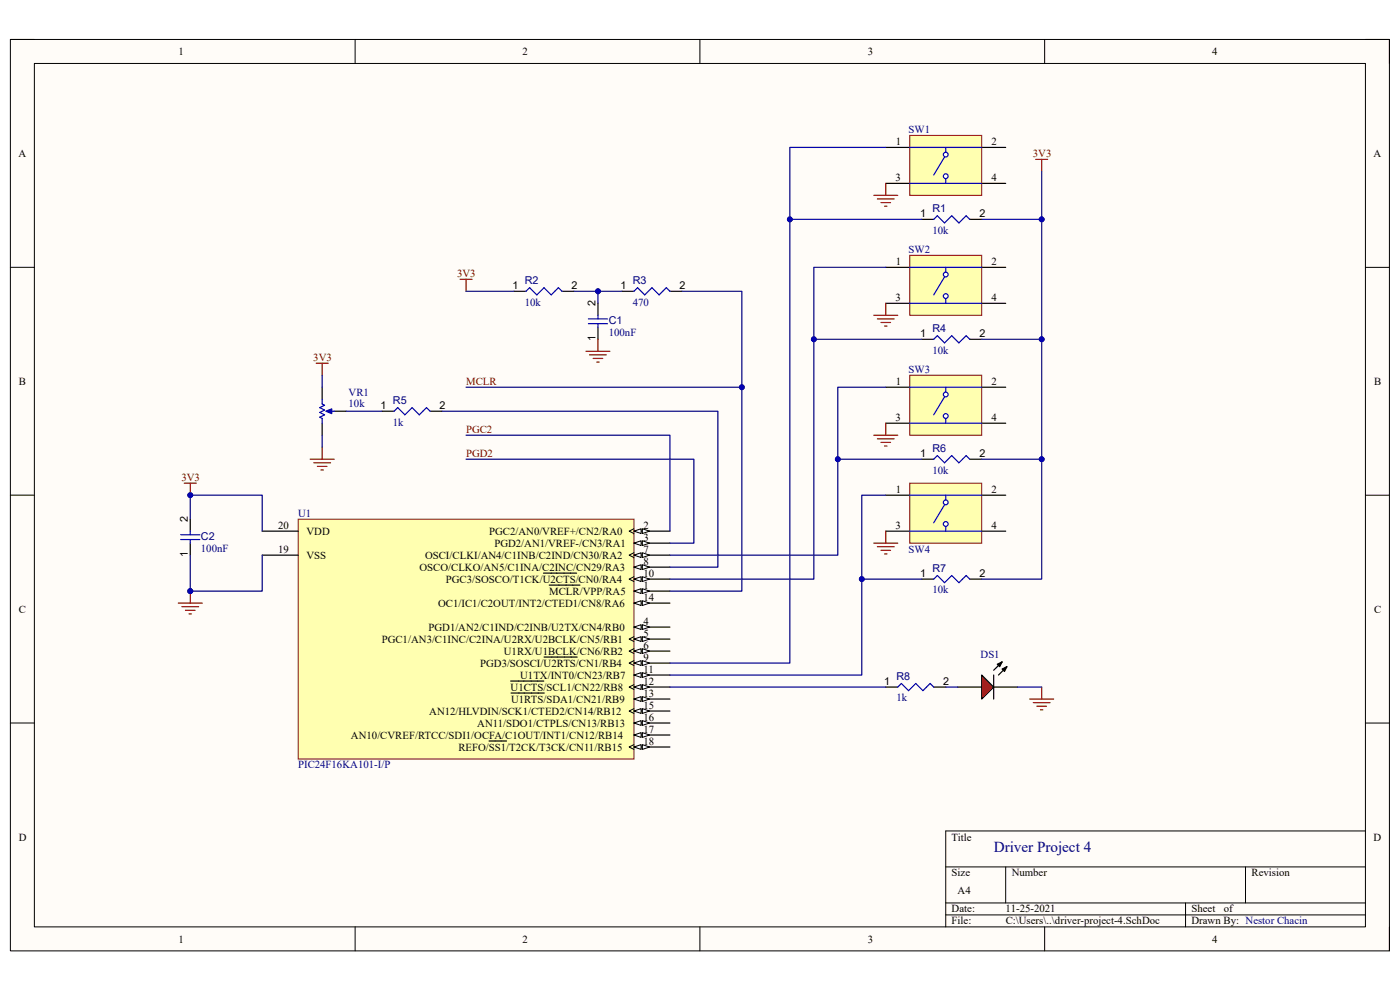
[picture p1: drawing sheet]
<svg xmlns="http://www.w3.org/2000/svg" width="297mm" height="210mm" viewBox="0 0 297 210" stroke-linecap="round" stroke-linejoin="round" font-family="sans-serif">
<path d="M2.2 8.4h292.6v193.3h-292.6z" fill-rule="evenodd" fill="#fffcf8"/>
<path d="M2.2 8.4h292.6v193.3h-292.6z" fill="none" stroke="#000" stroke-width=".21"/>
<path d="M7.3 13.5h282.4v183.1h-282.4z" fill-rule="evenodd" fill="#fffcf8"/>
<g fill="none" stroke="#000" stroke-width=".21">
<path d="M2.2 8.4h5.1M7.3 13.5h282.4v183.1h-282.4zM75.3 8.4v5.1M148.5 8.4v5.1M221.6 8.4v5.1M289.7 8.4h5.1v5.1M2.2 56.7h5.1M289.7 56.7h5.1M2.2 105h5.1M289.7 105.1h5.1M2.2 153.4h5.1M289.7 153.4h5.1"/>
<path d="M289.7 176.3h-89.1v20.3M75.3 196.6v5.1M148.5 196.6v5.1M200.6 183.9h89.1M200.6 191.5h89.1M200.6 194.1h89.1M213.4 183.9v7.6M221.6 196.6v5.1M251.5 191.5v5.1M264.2 183.9v7.6M294.8 196.6v5.1"/>
</g>
<path d="M63.3 110.1h71.2v50.9h-71.2z" fill-rule="evenodd" fill="#ffffb0"/>
<path d="M63.3 110.1h71.2v50.9h-71.2z" fill="none" stroke="#800000" stroke-width=".21"/>
<path d="M134.5 125.4h7.6" fill="none" stroke="#000" stroke-width=".25"/>
<path d="M134.5 125.4l1.5-.5v1z" fill="#f8fcff"/>
<path d="M134.5 125.4l1.5-.5v1z" fill="none" stroke="#000" stroke-width=".21"/>
<path d="M136.3 124.9l1.5 .5-1.5 .5z" fill="#f8fcff"/>
<path d="M136.3 124.9l1.5 .5-1.5 .5z" fill="none" stroke="#000" stroke-width=".21"/>
<path d="M134.5 112.7h7.6M116.5 124.1h6.5" fill="none" stroke="#000" stroke-width=".25"/>
<path d="M134.5 112.7l1.5-.5v1z" fill="#f8fcff"/>
<path d="M134.5 112.7l1.5-.5v1z" fill="none" stroke="#000" stroke-width=".21"/>
<path d="M136.3 112.2l1.5 .5-1.5 .5z" fill="#f8fcff"/>
<path d="M134.5 112.2l-1 .5 1 .5M136.3 112.2l1.5 .5-1.5 .5z" fill="none" stroke="#000" stroke-width=".21"/>
<path d="M134.5 115.2h7.6" fill="none" stroke="#000" stroke-width=".25"/>
<path d="M134.5 115.2l1.5-.5v1z" fill="#f8fcff"/>
<path d="M134.5 115.2l1.5-.5v1z" fill="none" stroke="#000" stroke-width=".21"/>
<path d="M136.3 114.7l1.5 .5-1.5 .5z" fill="#f8fcff"/>
<path d="M136.3 114.7l1.5 .5-1.5 .5z" fill="none" stroke="#000" stroke-width=".21"/>
<path d="M134.5 133h7.6" fill="none" stroke="#000" stroke-width=".25"/>
<path d="M134.5 133l1.5-.5v1z" fill="#f8fcff"/>
<path d="M134.5 133l1.5-.5v1z" fill="none" stroke="#000" stroke-width=".21"/>
<path d="M136.3 132.5l1.5 .5-1.5 .5z" fill="#f8fcff"/>
<path d="M136.3 132.5l1.5 .5-1.5 .5z" fill="none" stroke="#000" stroke-width=".21"/>
<path d="M134.5 135.6h7.6" fill="none" stroke="#000" stroke-width=".25"/>
<path d="M134.5 135.6l1.5-.5v1z" fill="#f8fcff"/>
<path d="M134.5 135.6l1.5-.5v1z" fill="none" stroke="#000" stroke-width=".21"/>
<path d="M136.3 135.1l1.5 .5-1.5 .5z" fill="#f8fcff"/>
<path d="M134.5 135.1l-1 .5 1 .5M136.3 135.1l1.5 .5-1.5 .5z" fill="none" stroke="#000" stroke-width=".21"/>
<path d="M134.5 138.1h7.6" fill="none" stroke="#000" stroke-width=".25"/>
<path d="M134.5 138.1l1.5-.5v1z" fill="#f8fcff"/>
<path d="M134.5 138.1l1.5-.5v1z" fill="none" stroke="#000" stroke-width=".21"/>
<path d="M136.3 137.6l1.5 .5-1.5 .5z" fill="#f8fcff"/>
<path d="M134.5 137.6l-1 .5 1 .5M136.3 137.6l1.5 .5-1.5 .5z" fill="none" stroke="#000" stroke-width=".21"/>
<path d="M134.5 117.8h7.6" fill="none" stroke="#000" stroke-width=".25"/>
<path d="M134.5 117.8l1.5-.5v1z" fill="#f8fcff"/>
<path d="M134.5 117.8l1.5-.5v1z" fill="none" stroke="#000" stroke-width=".21"/>
<path d="M136.3 117.3l1.5 .5-1.5 .5z" fill="#f8fcff"/>
<path d="M134.5 117.3l-1 .5 1 .5M136.3 117.3l1.5 .5-1.5 .5z" fill="none" stroke="#000" stroke-width=".21"/>
<path d="M134.5 120.3h7.6" fill="none" stroke="#000" stroke-width=".25"/>
<path d="M134.5 120.3l1.5-.5v1z" fill="#f8fcff"/>
<path d="M134.5 120.3l1.5-.5v1z" fill="none" stroke="#000" stroke-width=".21"/>
<path d="M136.3 119.8l1.5 .5-1.5 .5z" fill="#f8fcff"/>
<path d="M136.3 119.8l1.5 .5-1.5 .5z" fill="none" stroke="#000" stroke-width=".21"/>
<path d="M134.5 140.7h7.6" fill="none" stroke="#000" stroke-width=".25"/>
<path d="M134.5 140.7l1.5-.6v1.1z" fill="#f8fcff"/>
<path d="M134.5 140.7l1.5-.6v1.1z" fill="none" stroke="#000" stroke-width=".21"/>
<path d="M136.3 140.1l1.5 .6-1.5 .5z" fill="#f8fcff"/>
<path d="M134.5 140.1l-1 .6 1 .5M136.3 140.1l1.5 .6-1.5 .5z" fill="none" stroke="#000" stroke-width=".21"/>
<path d="M115.4 139.4h7.1M134.5 122.9h7.6" fill="none" stroke="#000" stroke-width=".25"/>
<path d="M134.5 122.9l1.5-.6v1.1z" fill="#f8fcff"/>
<path d="M134.5 122.9l1.5-.6v1.1z" fill="none" stroke="#000" stroke-width=".21"/>
<path d="M136.3 122.3l1.5 .6-1.5 .5z" fill="#f8fcff"/>
<path d="M134.5 122.3l-1 .6 1 .5M136.3 122.3l1.5 .6-1.5 .5z" fill="none" stroke="#000" stroke-width=".21"/>
<path d="M115.3 121.6h7M134.5 143.2h7.6" fill="none" stroke="#000" stroke-width=".25"/>
<path d="M134.5 143.2l1.5-.5v1z" fill="#f8fcff"/>
<path d="M134.5 143.2l1.5-.5v1z" fill="none" stroke="#000" stroke-width=".21"/>
<path d="M136.3 142.7l1.5 .5-1.5 .5z" fill="#f8fcff"/>
<path d="M136.3 142.7l1.5 .5-1.5 .5z" fill="none" stroke="#000" stroke-width=".21"/>
<path d="M134.5 145.7h7.6" fill="none" stroke="#000" stroke-width=".25"/>
<path d="M134.5 145.7l1.5-.5v1.1z" fill="#f8fcff"/>
<path d="M134.5 145.7l1.5-.5v1.1z" fill="none" stroke="#000" stroke-width=".21"/>
<path d="M136.3 145.2l1.5 .5-1.5 .6z" fill="#f8fcff"/>
<path d="M134.5 145.2l-1 .5 1 .6M136.3 145.2l1.5 .5-1.5 .6z" fill="none" stroke="#000" stroke-width=".21"/>
<path d="M108.3 144.5h7.1M134.5 148.3h7.6" fill="none" stroke="#000" stroke-width=".25"/>
<path d="M134.5 148.3l1.5-.5v1z" fill="#f8fcff"/>
<path d="M134.5 148.3l1.5-.5v1z" fill="none" stroke="#000" stroke-width=".21"/>
<path d="M136.3 147.8l1.5 .5-1.5 .5z" fill="#f8fcff"/>
<path d="M136.3 147.8l1.5 .5-1.5 .5z" fill="none" stroke="#000" stroke-width=".21"/>
<path d="M134.5 127.9h7.6M108.4 147h7" fill="none" stroke="#000" stroke-width=".25"/>
<path d="M134.5 127.9l1.5-.5v1z" fill="#f8fcff"/>
<path d="M134.5 127.9l1.5-.5v1z" fill="none" stroke="#000" stroke-width=".21"/>
<path d="M136.3 127.4l1.5 .5-1.5 .5z" fill="#f8fcff"/>
<path d="M136.3 127.4l1.5 .5-1.5 .5z" fill="none" stroke="#000" stroke-width=".21"/>
<path d="M134.5 150.8h7.6" fill="none" stroke="#000" stroke-width=".25"/>
<path d="M134.5 150.8l1.5-.5v1z" fill="#f8fcff"/>
<path d="M134.5 150.8l1.5-.5v1z" fill="none" stroke="#000" stroke-width=".21"/>
<path d="M136.3 150.3l1.5 .5-1.5 .5z" fill="#f8fcff"/>
<path d="M134.5 150.3l-1 .5 1 .5M136.3 150.3l1.5 .5-1.5 .5z" fill="none" stroke="#000" stroke-width=".21"/>
<path d="M134.5 153.4h7.6" fill="none" stroke="#000" stroke-width=".25"/>
<path d="M134.5 153.4l1.5-.5v1z" fill="#f8fcff"/>
<path d="M134.5 153.4l1.5-.5v1z" fill="none" stroke="#000" stroke-width=".21"/>
<path d="M136.3 152.9l1.5 .5-1.5 .5z" fill="#f8fcff"/>
<path d="M136.3 152.9l1.5 .5-1.5 .5z" fill="none" stroke="#000" stroke-width=".21"/>
<path d="M134.5 155.9h7.6" fill="none" stroke="#000" stroke-width=".25"/>
<path d="M134.5 155.9l1.5-.5v1z" fill="#f8fcff"/>
<path d="M134.5 155.9l1.5-.5v1z" fill="none" stroke="#000" stroke-width=".21"/>
<path d="M136.3 155.4l1.5 .5-1.5 .5z" fill="#f8fcff"/>
<path d="M136.3 155.4l1.5 .5-1.5 .5z" fill="none" stroke="#000" stroke-width=".21"/>
<path d="M134.5 158.5h7.6" fill="none" stroke="#000" stroke-width=".25"/>
<path d="M134.5 158.5l1.5-.5v1z" fill="#f8fcff"/>
<path d="M134.5 158.5l1.5-.5v1z" fill="none" stroke="#000" stroke-width=".21"/>
<path d="M136.3 158l1.5 .5-1.5 .5z" fill="#f8fcff"/>
<path d="M134.5 158l-1 .5 1 .5M136.3 158l1.5 .5-1.5 .5z" fill="none" stroke="#000" stroke-width=".21"/>
<path d="M55.6 117.8h7.7M55.6 112.7h7.7M103.8 157.2h3.7" fill="none" stroke="#000" stroke-width=".25"/>
<path d="M37.8 127.9h5.1M38.6 128.7h3.5M39.3 129.5h2.1M40.1 130.2h.5M40.4 125.4v2.5" fill="none" stroke="#800000" stroke-width=".25"/>
<circle cx="40.4" cy="125.4" r=".51" fill="#000080"/>
<circle cx="40.4" cy="125.4" r=".51" fill="none" stroke="#000080" stroke-width=".21"/>
<path d="M39.1 102.5h2.5M40.4 102.5v2.5" fill="none" stroke="#800000" stroke-width=".25"/>
<circle cx="40.4" cy="105" r=".51" fill="#000080"/>
<circle cx="40.4" cy="105" r=".51" fill="none" stroke="#000080" stroke-width=".21"/>
<path d="M131.9 61.8h2.6M142.1 61.8h2.6M40.4 110.1v2.6M40.4 115.2v2.6M187.9 145.8h2.6M198.1 145.8h2.5M203.2 145.8h5.1M210.8 145.8h5.1" fill="none" stroke="#000" stroke-width=".25"/>
<path d="M134.5 61.8l.8-.8 1.5 1.6 1.5-1.6 1.5 1.6 1.6-1.6 .7 .8M38.3 113.4h4.1M38.3 114.5h4.1M40.4 112.7v.7M40.4 114.5v.7M190.5 145.8l.7-.8 1.6 1.5 1.5-1.5 1.5 1.5 1.5-1.5 .8 .8" fill="none" stroke="#00f" stroke-width=".25"/>
<path d="M208.3 143.2l2.5 2.6-2.5 2.5z" fill="#f00"/>
<path d="M187.9 105.1h5.1M187.9 112.7h5.1M208.3 105.1h5.1M208.3 112.7h5.1M208.3 143.2l2.5 2.6-2.5 2.5zM210.8 143.2v5.1M211.6 140.9l1-.5-.5 1zM212.6 141.9l1-.5-.5 1zM212.6 140.4l-1.8 1.8M213.6 141.4l-1.8 1.8" fill="none" stroke="#000" stroke-width=".25"/>
<path d="M211.6 140.9l1-.5-.5 1zM212.6 141.9l1-.5-.5 1z" fill="#000"/>
<path d="M218.5 148.3h5M219.2 149.1h3.6M220 149.8h2M220.7 150.6h.5M221 145.8v2.5" fill="none" stroke="#800000" stroke-width=".25"/>
<path d="M193 102.5h15.3v12.7h-15.3z" fill-rule="evenodd" fill="#ffffb0"/>
<path d="M193 102.5h15.3v12.7h-15.3z" fill="none" stroke="#800000" stroke-width=".21"/>
<path d="M193 105.1h15.3M193 112.7h15.3M200.6 111.7v1" fill="none" stroke="#00f" stroke-width=".25"/>
<circle cx="200.6" cy="111.2" r=".51" fill="#fff"/>
<circle cx="200.6" cy="111.2" r=".51" fill="none" stroke="#00f" stroke-width=".25"/>
<circle cx="200.6" cy="106.6" r=".51" fill="#fff"/>
<g fill="none" stroke="#00f" stroke-width=".25">
<path d="M200.4 107.1l-2.3 3.8M200.6 105.1v1"/>
<circle cx="200.6" cy="106.6" r=".51"/>
</g>
<path d="M187.9 82.1h5.1M187.9 89.8h5.1M208.3 82.1h5.1M208.3 89.8h5.1" fill="none" stroke="#000" stroke-width=".25"/>
<path d="M193 79.6h15.3v12.7h-15.3z" fill-rule="evenodd" fill="#ffffb0"/>
<path d="M193 79.6h15.3v12.7h-15.3z" fill="none" stroke="#800000" stroke-width=".21"/>
<path d="M193 82.1h15.3M193 89.8h15.3M200.6 88.8v1" fill="none" stroke="#00f" stroke-width=".25"/>
<circle cx="200.6" cy="88.3" r=".51" fill="#fff"/>
<circle cx="200.6" cy="88.3" r=".51" fill="none" stroke="#00f" stroke-width=".25"/>
<circle cx="200.6" cy="83.7" r=".51" fill="#fff"/>
<g fill="none" stroke="#00f" stroke-width=".25">
<path d="M200.4 84.2l-2.3 3.8M200.6 82.1v1.1"/>
<circle cx="200.6" cy="83.7" r=".51"/>
</g>
<path d="M187.9 56.7h5.1M208.3 56.7h5.1M187.9 64.3h5.1M208.3 64.3h5.1" fill="none" stroke="#000" stroke-width=".25"/>
<path d="M193 54.2h15.3v12.7h-15.3z" fill-rule="evenodd" fill="#ffffb0"/>
<path d="M193 54.2h15.3v12.7h-15.3z" fill="none" stroke="#800000" stroke-width=".21"/>
<path d="M193 56.7h15.3M193 64.3h15.3M200.6 63.3v1" fill="none" stroke="#00f" stroke-width=".25"/>
<circle cx="200.6" cy="62.8" r=".51" fill="#fff"/>
<circle cx="200.6" cy="62.8" r=".51" fill="none" stroke="#00f" stroke-width=".25"/>
<circle cx="200.6" cy="58.2" r=".51" fill="#fff"/>
<g fill="none" stroke="#00f" stroke-width=".25">
<path d="M200.4 58.7l-2.3 3.9M200.6 56.7v1"/>
<circle cx="200.6" cy="58.2" r=".51"/>
</g>
<path d="M187.9 31.3h5.1M187.9 38.9h5.1M208.3 31.3h5.1M208.3 38.9h5.1" fill="none" stroke="#000" stroke-width=".25"/>
<path d="M193 28.7h15.3v12.7h-15.3z" fill-rule="evenodd" fill="#ffffb0"/>
<path d="M193 28.7h15.3v12.7h-15.3z" fill="none" stroke="#800000" stroke-width=".21"/>
<path d="M193 31.3h15.3M193 38.9h15.3M200.6 37.9v1" fill="none" stroke="#00f" stroke-width=".25"/>
<circle cx="200.6" cy="37.4" r=".51" fill="#fff"/>
<circle cx="200.6" cy="37.4" r=".51" fill="none" stroke="#00f" stroke-width=".25"/>
<circle cx="200.6" cy="32.8" r=".51" fill="#fff"/>
<g fill="none" stroke="#00f" stroke-width=".25">
<path d="M200.4 33.3l-2.3 3.8M200.6 31.3v1M198.1 46.5l.8-.7 1.5 1.5 1.5-1.5 1.5 1.5 1.6-1.5 .7 .7M111.6 61.8l.8-.8 1.5 1.6 1.5-1.6 1.5 1.6 1.6-1.6 .7 .8M124.8 67.6h4.1M124.8 68.7h4.1M126.9 66.9v.7M126.9 68.7v.7M198.1 72l.8-.8 1.5 1.5 1.5-1.5 1.5 1.5 1.6-1.5 .7 .8M69.6 87.2h1.3M198.1 97.4l.8-.8 1.5 1.6 1.5-1.6 1.5 1.6 1.6-1.6 .7 .8M198.1 122.9l.8-.8 1.5 1.5 1.5-1.5 1.5 1.5 1.6-1.5 .7 .8"/>
<circle cx="200.6" cy="32.8" r=".51"/>
</g>
<g fill="none" stroke="#000" stroke-width=".25">
<path d="M195.5 46.5h2.6M205.7 46.5h2.6M109.1 61.8h2.5M119.2 61.8h2.6M126.9 64.3v2.6M126.9 69.4v2.6M195.5 72h2.6M205.7 72h2.6M68.3 89.8v2.5M70.9 87.2h2.5M195.5 97.4h2.6M205.7 97.4h2.6"/>
<path d="M195.5 122.9h2.6M205.7 122.9h2.6"/>
</g>
<g fill="none" stroke="#800000" stroke-width=".25">
<path d="M187.9 38.9v2.5M219.7 33.8h2.6M221 33.8v2.6M185.4 41.4h5.1M186.1 42.2h3.6M186.9 43h2M187.7 43.7h.5M124.3 74.5h5.1M125.1 75.3h3.5M125.8 76h2.1M126.6 76.8h.5M126.9 72v2.5"/>
<path d="M185.4 66.9h5.1M186.1 67.6h3.6M186.9 68.4h2M187.7 69.2h.5M187.9 64.3v2.6M185.4 92.3h5.1M186.1 93.1h3.6M186.9 93.9h2M187.7 94.6h.5M187.9 89.8v2.5M185.4 115.2h5.1M186.1 116h3.6"/>
<path d="M186.9 116.7h2M187.7 117.5h.5M187.9 112.7v2.5"/>
</g>
<path d="M69.1 87.2l1.3-.5v1z" fill="#00f"/>
<path d="M68.3 84.7v1l.6 .3-1.1 .5 1.1 .5-1.1 .5 1.1 .5-1.1 .5 .5 .3v1M69.1 87.2l1.3-.5v1zM83.6 87.2l.8-.7 1.5 1.5 1.5-1.5 1.6 1.5 1.5-1.5 .7 .7" fill="none" stroke="#00f" stroke-width=".25"/>
<path d="M68.3 82.1v2.6M81.1 87.2h2.5M91.2 87.2h2.6" fill="none" stroke="#000" stroke-width=".25"/>
<path d="M97.6 59.3h2.5M98.9 59.3v2.5M67.1 77.1h2.5M68.3 77.1v2.5M65.8 97.4h5.1M66.6 98.2h3.5M67.3 98.9h2.1M68.1 99.7h.5M68.3 94.9v2.5" fill="none" stroke="#800000" stroke-width=".25"/>
<path d="M55.6 117.8v7.6h-15.2" fill="none" stroke="#000080" stroke-width=".25"/>
<circle cx="40.4" cy="125.4" r=".51" fill="#000080"/>
<circle cx="40.4" cy="125.4" r=".51" fill="none" stroke="#000080" stroke-width=".21"/>
<path d="M40.4 117.8v7.6" fill="none" stroke="#000080" stroke-width=".25"/>
<circle cx="40.4" cy="125.4" r=".51" fill="#000080"/>
<circle cx="40.4" cy="125.4" r=".51" fill="none" stroke="#000080" stroke-width=".21"/>
<path d="M40.4 110.1v-5.1h15.2v7.7" fill="none" stroke="#000080" stroke-width=".25"/>
<circle cx="40.4" cy="105" r=".51" fill="#000080"/>
<circle cx="40.4" cy="105" r=".51" fill="none" stroke="#000080" stroke-width=".21"/>
<path d="M182.8 122.9h12.7M142.1 145.8h45.8M215.9 145.8h5.1" fill="none" stroke="#000080" stroke-width=".25"/>
<circle cx="182.8" cy="122.9" r=".51" fill="#000080"/>
<circle cx="182.8" cy="122.9" r=".51" fill="none" stroke="#000080" stroke-width=".21"/>
<path d="M177.7 97.4h17.8" fill="none" stroke="#000080" stroke-width=".25"/>
<circle cx="177.7" cy="97.4" r=".51" fill="#000080"/>
<circle cx="177.7" cy="97.4" r=".51" fill="none" stroke="#000080" stroke-width=".21"/>
<path d="M208.3 97.4h12.7" fill="none" stroke="#000080" stroke-width=".25"/>
<circle cx="221" cy="97.4" r=".51" fill="#000080"/>
<circle cx="221" cy="97.4" r=".51" fill="none" stroke="#000080" stroke-width=".21"/>
<path d="M208.3 46.5h12.7" fill="none" stroke="#000080" stroke-width=".25"/>
<circle cx="221" cy="46.5" r=".51" fill="#000080"/>
<circle cx="221" cy="46.5" r=".51" fill="none" stroke="#000080" stroke-width=".21"/>
<path d="M172.7 72h22.8" fill="none" stroke="#000080" stroke-width=".25"/>
<circle cx="172.7" cy="72" r=".51" fill="#000080"/>
<circle cx="172.7" cy="72" r=".51" fill="none" stroke="#000080" stroke-width=".21"/>
<path d="M208.3 72h12.7" fill="none" stroke="#000080" stroke-width=".25"/>
<circle cx="221" cy="72" r=".51" fill="#000080"/>
<circle cx="221" cy="72" r=".51" fill="none" stroke="#000080" stroke-width=".21"/>
<path d="M195.5 46.5h-27.9v94.2h-25.5" fill="none" stroke="#000080" stroke-width=".25"/>
<circle cx="167.6" cy="46.5" r=".51" fill="#000080"/>
<circle cx="167.6" cy="46.5" r=".51" fill="none" stroke="#000080" stroke-width=".21"/>
<path d="M187.9 31.3h-20.3v15.2" fill="none" stroke="#000080" stroke-width=".25"/>
<circle cx="167.6" cy="46.5" r=".51" fill="#000080"/>
<circle cx="167.6" cy="46.5" r=".51" fill="none" stroke="#000080" stroke-width=".21"/>
<path d="M121.8 61.8h5.1" fill="none" stroke="#000080" stroke-width=".25"/>
<circle cx="126.9" cy="61.8" r=".51" fill="#000080"/>
<circle cx="126.9" cy="61.8" r=".51" fill="none" stroke="#000080" stroke-width=".21"/>
<path d="M131.9 61.8h-5v2.5" fill="none" stroke="#000080" stroke-width=".25"/>
<circle cx="126.9" cy="61.8" r=".51" fill="#000080"/>
<circle cx="126.9" cy="61.8" r=".51" fill="none" stroke="#000080" stroke-width=".21"/>
<path d="M98.9 61.8h10.2M98.9 92.3h43.2v20.4M98.9 97.4h48.3v17.8h-5.1M98.9 82.1h58.5M200.6 145.8h2.6" fill="none" stroke="#000080" stroke-width=".25"/>
<circle cx="157.4" cy="82.1" r=".51" fill="#000080"/>
<circle cx="157.4" cy="82.1" r=".51" fill="none" stroke="#000080" stroke-width=".21"/>
<path d="M144.7 61.8h12.7v63.6h-15.3" fill="none" stroke="#000080" stroke-width=".25"/>
<circle cx="157.4" cy="82.1" r=".51" fill="#000080"/>
<circle cx="157.4" cy="82.1" r=".51" fill="none" stroke="#000080" stroke-width=".21"/>
<path d="M221 36.4v86.5h-12.7" fill="none" stroke="#000080" stroke-width=".25"/>
<circle cx="221" cy="46.5" r=".51" fill="#000080"/>
<circle cx="221" cy="46.5" r=".51" fill="none" stroke="#000080" stroke-width=".21"/>
<circle cx="221" cy="72" r=".51" fill="#000080"/>
<circle cx="221" cy="72" r=".51" fill="none" stroke="#000080" stroke-width=".21"/>
<circle cx="221" cy="97.4" r=".51" fill="#000080"/>
<circle cx="221" cy="97.4" r=".51" fill="none" stroke="#000080" stroke-width=".21"/>
<path d="M187.9 82.1h-10.2v35.7h-35.6" fill="none" stroke="#000080" stroke-width=".25"/>
<circle cx="177.7" cy="97.4" r=".51" fill="#000080"/>
<circle cx="177.7" cy="97.4" r=".51" fill="none" stroke="#000080" stroke-width=".21"/>
<path d="M187.9 56.7h-15.2v66.2h-30.6" fill="none" stroke="#000080" stroke-width=".25"/>
<circle cx="172.7" cy="72" r=".51" fill="#000080"/>
<circle cx="172.7" cy="72" r=".51" fill="none" stroke="#000080" stroke-width=".21"/>
<path d="M187.9 105.1h-5.1v38.1h-40.7" fill="none" stroke="#000080" stroke-width=".25"/>
<circle cx="182.8" cy="122.9" r=".51" fill="#000080"/>
<circle cx="182.8" cy="122.9" r=".51" fill="none" stroke="#000080" stroke-width=".21"/>
<path d="M68.3 79.6v2.5M68.3 92.3v2.6M73.4 87.2h7.7M93.8 87.2h58.5v33.1h-10.2" fill="none" stroke="#000080" stroke-width=".25"/>
<text font-size="3.2" fill="#000080" x="210.8" y="180.6">Driver Project 4</text>
<g font-size="2.3">
<text x="37.9" y="11.7">1</text>
<text x="110.9" y="11.7">2</text>
<text x="184.1" y="11.7">3</text>
<text x="257.1" y="11.7">4</text>
<text x="3.9" y="33.3">A</text>
<text x="190.1" y="30.7">1</text>
<text x="210.3" y="30.7">2</text>
<text x="291.4" y="33.3">A</text>
<text x="190" y="38.4">3</text>
<text x="210.3" y="38.4">4</text>
<text x="195.2" y="46">1</text>
<text x="207.8" y="46">2</text>
<text x="190.1" y="56.2">1</text>
<text x="210.3" y="56.2">2</text>
<text x="108.7" y="61.3">1</text>
<text x="121.2" y="61.3">2</text>
<text x="126.4" y="64.9" transform="rotate(-90 126.4 64.9)">2</text>
<text x="131.6" y="61.3">1</text>
<text x="144.1" y="61.3">2</text>
<text x="190" y="63.8">3</text>
<text x="210.3" y="63.8">4</text>
<text x="195.2" y="71.5">1</text>
<text x="207.8" y="71.5">2</text>
<text x="126.4" y="72.3" transform="rotate(-90 126.4 72.3)">1</text>
<text x="4" y="81.6">B</text>
<text x="190.1" y="81.6">1</text>
<text x="210.3" y="81.6">2</text>
<text x="291.5" y="81.6">B</text>
<text x="80.7" y="86.7">1</text>
<text x="93.3" y="86.7">2</text>
<text x="190" y="89.3">3</text>
<text x="210.3" y="89.3">4</text>
<text x="195.2" y="96.9">1</text>
<text x="207.8" y="96.9">2</text>
<text x="190.1" y="104.5">1</text>
<text x="210.3" y="104.5">2</text>
<text x="39.9" y="110.7" transform="rotate(-90 39.9 110.7)">2</text>
<text x="59" y="112.1">20</text>
<text x="65" y="113.4">VDD</text>
<text x="103.8" y="113.4">PGC2/AN0/VREF+/CN2/RA0</text>
<text x="136.5" y="112.1">2</text>
<text x="190" y="112.1">3</text>
<text x="210.3" y="112.1">4</text>
<text x="39.9" y="118.1" transform="rotate(-90 39.9 118.1)">1</text>
<text x="59" y="117.3">19</text>
<text x="65" y="118.5">VSS</text>
<text x="90.2" y="118.5">OSCI/CLKI/AN4/C1INB/C2IND/CN30/RA2</text>
<text x="104.9" y="116">PGD2/AN1/VREF-/CN3/RA1</text>
<text x="136.5" y="114.7">3</text>
<text x="136.5" y="117.3">7</text>
<text x="136.5" y="119.8">8</text>
<text x="89" y="121.1">OSCO/CLKO/AN5/C1INA/C2INC/CN29/RA3</text>
<text x="94.6" y="123.6">PGC3/SOSCO/T1CK/U2CTS/CN0/RA4</text>
<text x="136.5" y="124.9">1</text>
<text x="136.5" y="122.3">10</text>
<text x="195.2" y="122.3">1</text>
<text x="207.8" y="122.3">2</text>
<text x="4" y="130">C</text>
<text x="93" y="128.7">OC1/IC1/C2OUT/INT2/CTED1/CN8/RA6</text>
<text x="116.5" y="126.2">MCLR/VPP/RA5</text>
<text x="136.5" y="127.4">14</text>
<text x="291.5" y="130">C</text>
<text x="81" y="136.3">PGC1/AN3/C1INC/C2INA/U2RX/U2BCLK/CN5/RB1</text>
<text x="90.9" y="133.8">PGD1/AN2/C1IND/C2INB/U2TX/CN4/RB0</text>
<text x="136.5" y="132.5">4</text>
<text x="136.5" y="135">5</text>
<text x="136.5" y="137.6">6</text>
<text x="101.9" y="141.4">PGD3/SOSCI/U2RTS/CN1/RB4</text>
<text x="106.9" y="138.9">U1RX/U1BCLK/CN6/RB2</text>
<text x="110.4" y="144">U1TX/INT0/CN23/RB7</text>
<text x="136.5" y="140.1">9</text>
<text x="136.5" y="142.7">11</text>
<text x="108.3" y="146.5">U1CTS/SCL1/CN22/RB8</text>
<text x="108.4" y="149.1">U1RTS/SDA1/CN21/RB9</text>
<text x="136.5" y="145.2">12</text>
<text x="136.5" y="147.8">13</text>
<text x="187.6" y="145.2">1</text>
<text x="200.1" y="145.2">2</text>
<text x="91.1" y="151.6">AN12/HLVDIN/SCK1/CTED2/CN14/RB12</text>
<text x="101.3" y="154.1">AN11/SDO1/CTPLS/CN13/RB13</text>
<text x="136.5" y="150.3">15</text>
<text x="136.5" y="152.9">16</text>
<text x="136.5" y="155.4">17</text>
<text x="74.5" y="156.7">AN10/CVREF/RTCC/SDI1/OCFA/C1OUT/INT1/CN12/RB14</text>
<text x="97.2" y="159.2">REFO/SS1/T2CK/T3CK/CN11/RB15</text>
<text x="136.5" y="157.9">18</text>
<text x="4" y="178.3">D</text>
<text x="201.9" y="178.3">Title</text>
<text x="291.4" y="178.3">D</text>
<text x="201.9" y="185.9">Size</text>
<text x="214.6" y="185.9">Number</text>
<text x="265.5" y="185.9">Revision</text>
<text x="203.2" y="189.7">A4</text>
<text x="201.9" y="193.5">Date:</text>
<text x="201.9" y="196.1">File:</text>
<text x="213.3" y="193.5">11-25-2021</text>
<text x="213.4" y="196.1">C:\Users\..\driver-project-4.SchDoc</text>
<text x="252.8" y="193.5">Sheet</text>
<text x="252.8" y="196.1">Drawn By: Nestor Chacin</text>
<text x="259.6" y="193.5">of</text>
<text x="37.9" y="199.9">1</text>
<text x="110.9" y="199.9">2</text>
<text x="184.1" y="199.9">3</text>
<text x="257.1" y="199.9">4</text>
</g>
<g font-size="2.3" fill="#000080">
<text x="192.7" y="28.2">SW1</text>
<text x="197.8" y="45">R1</text>
<text x="192.7" y="53.6">SW2</text>
<text x="197.8" y="49.6">10k</text>
<text x="111.3" y="64.9">10k</text>
<text x="111.3" y="60.3">R2</text>
<text x="134.2" y="64.9">470</text>
<text x="134.2" y="60.3">R3</text>
<text x="129.2" y="71.2">100nF</text>
<text x="129.2" y="68.7">C1</text>
<text x="197.8" y="70.4">R4</text>
<text x="197.8" y="75">10k</text>
<text x="74" y="83.9">VR1</text>
<text x="192.7" y="79.1">SW3</text>
<text x="74" y="86.4">10k</text>
<text x="83.4" y="85.7">R5</text>
<text x="83.4" y="90.3">1k</text>
<text x="197.8" y="95.9">R6</text>
<text x="197.8" y="100.5">10k</text>
<text x="63.2" y="109.6">U1</text>
<text x="42.6" y="117">100nF</text>
<text x="42.6" y="114.5">C2</text>
<text x="192.7" y="117.3">SW4</text>
<text x="197.8" y="125.9">10k</text>
<text x="197.8" y="121.3">R7</text>
<text x="208" y="139.6">DS1</text>
<text x="190.2" y="148.8">1k</text>
<text x="190.2" y="144.2">R8</text>
<text x="63.2" y="163">PIC24F16KA101-I/P</text>
</g>
<g font-size="2.3" fill="#800000">
<text x="219.1" y="33.3">3V3</text>
<text x="97" y="58.7">3V3</text>
<text x="66.5" y="76.5">3V3</text>
<text x="98.9" y="81.6">MCLR</text>
<text x="98.9" y="91.8">PGC2</text>
<text x="38.5" y="102">3V3</text>
<text x="98.9" y="96.9">PGD2</text>
</g>
</svg>
